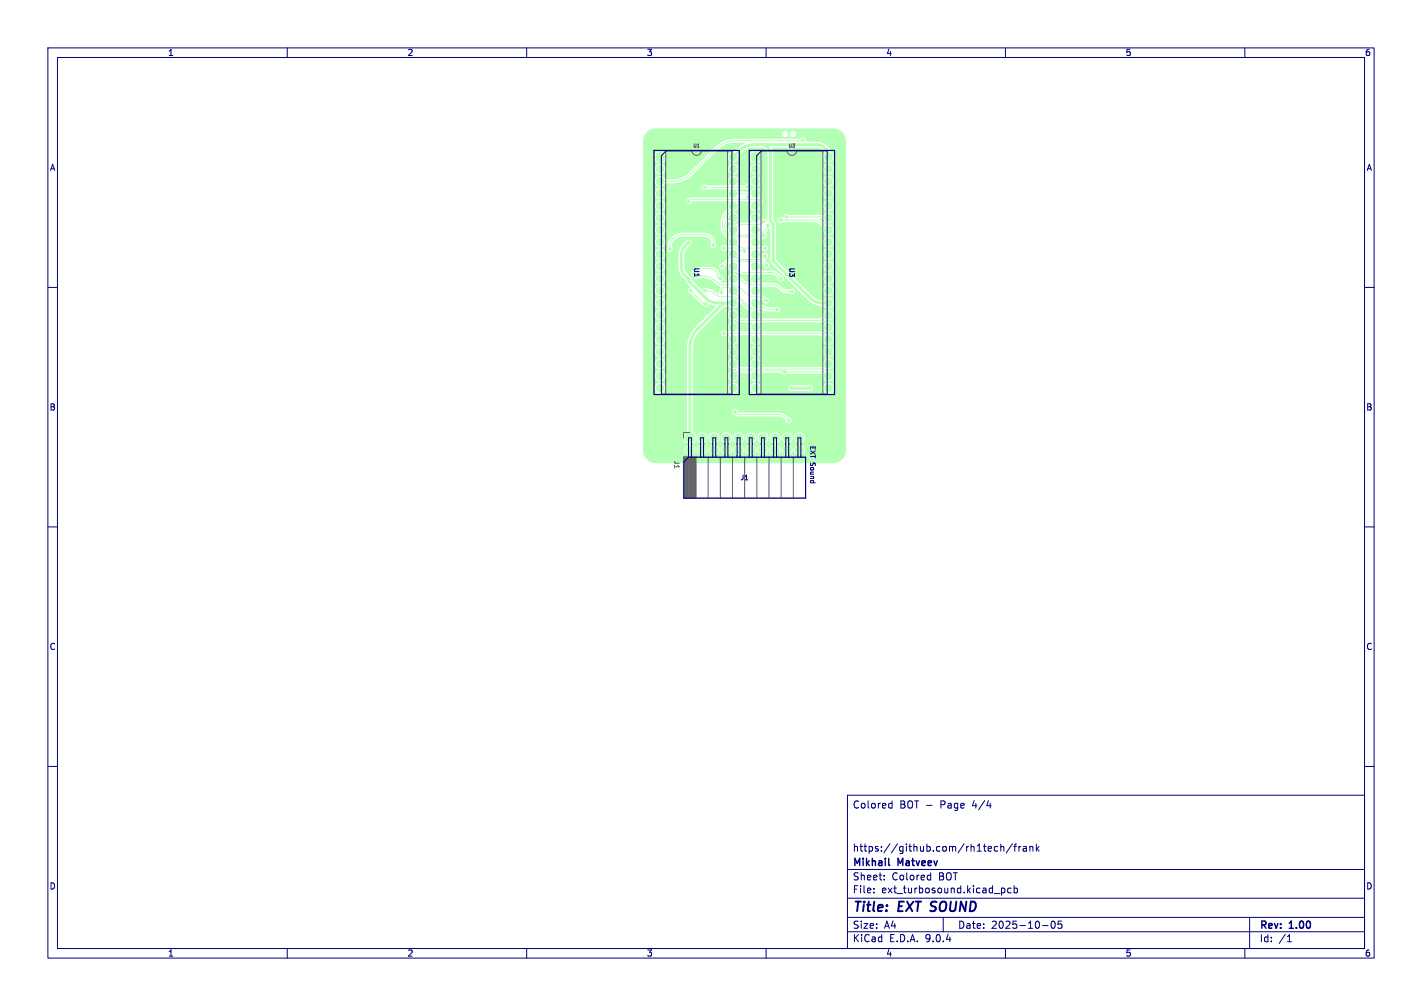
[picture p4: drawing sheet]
<svg xmlns="http://www.w3.org/2000/svg" width="297mm" height="210mm" viewBox="0 0 297 210" stroke-linecap="round" stroke-linejoin="round" font-family="sans-serif">
<g fill="#b3ffb3" stroke="#b3ffb3" stroke-width=".21">
<path d="M137.2 32h1.4v1.5h-1.4z"/>
<path d="M157.1 32h1.4v1.5h-1.4z"/>
<path d="M143.3 90.6h1.7v1.7h-1.7z"/>
<circle cx="137.9" cy="35.3" r=".8"/>
<circle cx="137.9" cy="37.8" r=".8"/>
<circle cx="137.9" cy="40.4" r=".8"/>
<circle cx="137.9" cy="42.9" r=".8"/>
<circle cx="137.9" cy="45.5" r=".8"/>
<circle cx="137.9" cy="48" r=".8"/>
<circle cx="137.9" cy="50.5" r=".8"/>
<circle cx="137.9" cy="53.1" r=".8"/>
<circle cx="137.9" cy="55.6" r=".8"/>
<circle cx="137.9" cy="58.2" r=".8"/>
<circle cx="137.9" cy="60.7" r=".8"/>
<circle cx="137.9" cy="63.2" r=".8"/>
<circle cx="137.9" cy="65.8" r=".8"/>
<circle cx="137.9" cy="68.3" r=".8"/>
<circle cx="137.9" cy="70.9" r=".8"/>
<circle cx="137.9" cy="73.4" r=".8"/>
<circle cx="137.9" cy="75.9" r=".8"/>
<circle cx="137.9" cy="78.5" r=".8"/>
<circle cx="137.9" cy="81" r=".8"/>
<circle cx="153.1" cy="81" r=".8"/>
<circle cx="153.1" cy="78.5" r=".8"/>
<circle cx="153.1" cy="75.9" r=".8"/>
<circle cx="153.1" cy="73.4" r=".8"/>
<circle cx="153.1" cy="70.9" r=".8"/>
<circle cx="153.1" cy="68.3" r=".8"/>
<circle cx="153.1" cy="65.8" r=".8"/>
<circle cx="153.1" cy="63.2" r=".8"/>
<circle cx="153.1" cy="60.7" r=".8"/>
<circle cx="153.1" cy="58.2" r=".8"/>
<circle cx="153.1" cy="55.6" r=".8"/>
<circle cx="153.1" cy="53.1" r=".8"/>
<circle cx="153.1" cy="50.5" r=".8"/>
<circle cx="153.1" cy="48" r=".8"/>
<circle cx="153.1" cy="45.5" r=".8"/>
<circle cx="153.1" cy="42.9" r=".8"/>
<circle cx="153.1" cy="40.4" r=".8"/>
<circle cx="153.1" cy="37.8" r=".8"/>
<circle cx="153.1" cy="35.3" r=".8"/>
<circle cx="153.1" cy="32.8" r=".8"/>
<circle cx="157.8" cy="35.3" r=".8"/>
<circle cx="157.8" cy="37.8" r=".8"/>
<circle cx="157.8" cy="40.4" r=".8"/>
<circle cx="157.8" cy="42.9" r=".8"/>
<circle cx="157.8" cy="45.5" r=".8"/>
<circle cx="157.8" cy="48" r=".8"/>
<circle cx="157.8" cy="50.5" r=".8"/>
<circle cx="157.8" cy="53.1" r=".8"/>
<circle cx="157.8" cy="55.6" r=".8"/>
<circle cx="157.8" cy="58.2" r=".8"/>
<circle cx="157.8" cy="60.7" r=".8"/>
<circle cx="157.8" cy="63.2" r=".8"/>
<circle cx="157.8" cy="65.8" r=".8"/>
<circle cx="157.8" cy="68.3" r=".8"/>
<circle cx="157.8" cy="70.9" r=".8"/>
<circle cx="157.8" cy="73.4" r=".8"/>
<circle cx="157.8" cy="75.9" r=".8"/>
<circle cx="157.8" cy="78.5" r=".8"/>
<circle cx="157.8" cy="81" r=".8"/>
<circle cx="173" cy="81" r=".8"/>
<circle cx="173" cy="78.5" r=".8"/>
<circle cx="173" cy="75.9" r=".8"/>
<circle cx="173" cy="73.4" r=".8"/>
<circle cx="173" cy="70.9" r=".8"/>
<circle cx="173" cy="68.3" r=".8"/>
<circle cx="173" cy="65.8" r=".8"/>
<circle cx="173" cy="63.2" r=".8"/>
<circle cx="173" cy="60.7" r=".8"/>
<circle cx="173" cy="58.2" r=".8"/>
<circle cx="173" cy="55.6" r=".8"/>
<circle cx="173" cy="53.1" r=".8"/>
<circle cx="173" cy="50.5" r=".8"/>
<circle cx="173" cy="48" r=".8"/>
<circle cx="173" cy="45.5" r=".8"/>
<circle cx="173" cy="42.9" r=".8"/>
<circle cx="173" cy="40.4" r=".8"/>
<circle cx="173" cy="37.8" r=".8"/>
<circle cx="173" cy="35.3" r=".8"/>
<circle cx="173" cy="32.8" r=".8"/>
<circle cx="144.1" cy="93.9" r=".85"/>
<circle cx="146.6" cy="91.4" r=".85"/>
<circle cx="146.6" cy="93.9" r=".85"/>
<circle cx="149.2" cy="91.4" r=".85"/>
<circle cx="149.2" cy="93.9" r=".85"/>
<circle cx="151.7" cy="91.4" r=".85"/>
<circle cx="151.7" cy="93.9" r=".85"/>
<circle cx="154.3" cy="91.4" r=".85"/>
<circle cx="154.3" cy="93.9" r=".85"/>
<circle cx="156.8" cy="91.4" r=".85"/>
<circle cx="156.8" cy="93.9" r=".85"/>
<circle cx="159.3" cy="91.4" r=".85"/>
<circle cx="159.3" cy="93.9" r=".85"/>
<circle cx="161.9" cy="91.4" r=".85"/>
<circle cx="161.9" cy="93.9" r=".85"/>
<circle cx="164.4" cy="91.4" r=".85"/>
<circle cx="164.4" cy="93.9" r=".85"/>
<circle cx="167" cy="91.4" r=".85"/>
<circle cx="167" cy="93.9" r=".85"/>
<circle cx="162.8" cy="28.6" r=".3"/>
<circle cx="172.1" cy="83.8" r=".3"/>
<circle cx="163.8" cy="50.6" r=".3"/>
<circle cx="166.3" cy="32" r=".3"/>
<circle cx="143.9" cy="54.4" r=".3"/>
<circle cx="136.5" cy="85.7" r=".3"/>
<circle cx="166.7" cy="43.9" r=".3"/>
<circle cx="168.8" cy="55.7" r=".3"/>
<circle cx="141" cy="85.7" r=".3"/>
<circle cx="146.9" cy="84.6" r=".3"/>
<circle cx="144.5" cy="63.3" r=".3"/>
<circle cx="161.4" cy="81.1" r=".3"/>
<circle cx="148.8" cy="59.5" r=".3"/>
<circle cx="163.7" cy="85.1" r=".3"/>
<circle cx="146.1" cy="32" r=".3"/>
<circle cx="152.3" cy="30.5" r=".3"/>
<circle cx="148" cy="42.8" r=".3"/>
<circle cx="172.2" cy="29.2" r=".3"/>
<circle cx="164.7" cy="87.8" r=".3"/>
<circle cx="153.5" cy="86" r=".3"/>
<circle cx="143.8" cy="50.6" r=".3"/>
<circle cx="169.2" cy="81" r=".3"/>
<circle cx="161.5" cy="54.5" r=".3"/>
<circle cx="161.5" cy="46.8" r=".3"/>
<circle cx="143.8" cy="58.3" r=".3"/>
<circle cx="165.3" cy="81" r=".3"/>
<circle cx="150.8" cy="55.6" r=".3"/>
<circle cx="160.1" cy="55.4" r=".3"/>
<circle cx="150.5" cy="58.1" r=".3"/>
<circle cx="155.5" cy="52.4" r=".3"/>
<circle cx="151.2" cy="51.8" r=".3"/>
<circle cx="143.8" cy="42" r=".3"/>
<circle cx="158.7" cy="42" r=".3"/>
<circle cx="147.2" cy="60.7" r=".3"/>
<circle cx="159" cy="64.7" r=".3"/>
<circle cx="149" cy="51.2" r=".3"/>
<circle cx="139.9" cy="52" r=".3"/>
<circle cx="151.2" cy="69.6" r=".3"/>
<circle cx="167.7" cy="29.3" r=".3"/>
<circle cx="147.1" cy="39.1" r=".3"/>
<circle cx="156.2" cy="38.9" r=".3"/>
<circle cx="150.7" cy="61" r=".3"/>
<circle cx="162.3" cy="64.6" r=".3"/>
<circle cx="147.4" cy="63.5" r=".3"/>
<circle cx="144.2" cy="60.6" r=".3"/>
<circle cx="163.9" cy="77.6" r=".3"/>
<circle cx="159.8" cy="53.4" r=".3"/>
<circle cx="165.4" cy="60.8" r=".3"/>
<circle cx="159.8" cy="51.9" r=".3"/>
<circle cx="159.5" cy="46.3" r=".3"/>
<circle cx="163" cy="46" r=".3"/>
<circle cx="156.2" cy="41" r=".3"/>
<circle cx="160.4" cy="47.1" r=".3"/>
<circle cx="164.2" cy="45.3" r=".3"/>
<circle cx="159.6" cy="49.1" r=".3"/>
<circle cx="163.1" cy="58.2" r=".3"/>
<circle cx="145.5" cy="57.6" r=".3"/>
<circle cx="160" cy="62.7" r=".3"/>
</g>
<g fill="none" stroke="#b3ffb3" stroke-width=".21">
<path d="M147.1 39.1h.1M156.2 38.9l-.3 .2h-8.8M167.7 29.3l-.2 .1h-14a5.4 5.4 0 0 0-3.9 1.6l-5.2 5.2a5.4 5.4 0 0 1-3.9 1.6h-2.6M145.4 56.6l.9-.5h2.1a1.52 1.52 0 0 1 1.5 1.7l.2 .3h.4M145.5 57.6h1.6a4.1 4.1 0 0 1 2.8 1.4 4.4 4.4 0 0 0 2.6 .5 5.4 5.4 0 0 1 3.4 1.9 3.9 3.9 0 0 0 2.8 .6l.6 .1 .7 .6M149 51.2v-.5a1.88 1.88 0 0 0-1.9-1.7h-4.6a2.54 2.54 0 0 0-2.6 2.3v.7M151.2 51.8h2.3l1 .6h1M152.4 45.5l-.7 .7a1.73 1.73 0 0 0-.2 1.9 1.73 1.73 0 0 0 1.6 1l5.3-.1 1.1-.7 .7-.6 .2-.6M153.1 53.1l.9 .8 .8 .3h4.5l.4-.3 .1-.5M153.1 58.2l1.3 .1 1.2 .8 .8 .3 5.3 .1 .7 .3 1.4 .9 1.6 .1M153.1 50.5l.9 .9 .9 .4 4.9 .1M153.1 40.4h2.5l.5 .4 .1 .2"/>
<path d="M153.1 42.9l-1.1 1.2a3.8 3.8 0 0 0-.5 4.7l.6 .4 .9 .2h6.1l.5-.3M153.1 55.6l.9 .9 .7 .3 6.7 .1 .6 .2 .7 .7M158.1 54.5h.1M158.7 42l-.4-.3-1.9-.1h-11.9l-.7 .4M159.5 46.3l-.8 .5-4.1 .1-.6 .3-.9 .8M160.1 55.4l-.7-.6-.5-.3h-4.9l-1.1-.1-1 .2-1.1 1M162.5 57.6h.1M162.7 57.8h.1M162.7 57.8l.4 .4M163 46h6.5a3.5 3.5 0 0 1 2.5 1l1 1M164.2 45.3h8.6M144.2 60.6l2.7 2.8 .5 .1"/>
<path d="M147.2 60.7l1.3 .1 1.2 .9 .7 .2 3.2 .2 .7 .3 1.7 1.7 .5 .4 .9 .2h1.6M151.2 69.6h19.8l1.1 .4 .9 .9M152.7 60.3l-.6-.3h-1.1l-.3 .3v.7M153.1 75.9l1 .9 .9 .2h16.3l.8-.2 .9-.9M153.1 65.8l.8 .7 1 .4h16.2l1-.3 .9-.8M153.5 61.1l2.7 2.7 .7 .4 1.2 .1 .6-.3h.5l1.1 .6h2M158.7 64.7h.1M172.6 78l-.5-.3-.6-.1-16.6-.2-.9 .3-.9 .8M153.5 86h.1M153.5 86l.4 .4 .4 .1 8.7 .1 .9 .3 .8 .9"/>
</g>
<path d="M153.1 32.8l1.3-1.3a4.4 4.4 0 0 1 3.1-1.3h13.1a2.52 2.52 0 0 1 2.4 2v.6M159 30.2a1.88 1.88 0 0 1 1.9 1.9v13.8l.1 .4 .5 .5v7.7l7.8 7.8a3.4 3.4 0 0 0 2.3 .9h1.4M143.8 50.6l-.7 .8a2.61 2.61 0 0 0-.8 1.8v2.7l.3 1.1 1.2 1.3 .1 .4 3.6 3.6a3.3 3.3 0 0 0 2.3 .9h3.3M152.1 63.2l-.8 .2-.7 .4-4.9 4.9a5.4 5.4 0 0 0-1.6 3.9v18.8M165.3 81h.1M165.3 81h3.9" fill="none" stroke="#b3ffb3" stroke-width=".6"/>
<g fill="#b3ffb3">
<path d="M164.5 92.6a1.36 1.36 0 0 0 1.2-1.2l.1 .1a1.33 1.33 0 0 0 1.2 1.1l-.7 .4 .4 .5-.2 .2-.5-.5-.3 .7-.4-.7-.4 .5-.2-.2 .4-.5-.6-.2z"/>
<path d="M161.9 92.6a1.36 1.36 0 0 0 1.2-1.2l.2 .1a1.33 1.33 0 0 0 1.1 1.1l-.7 .4 .5 .5-.2 .2-.5-.5-.4 .7-.3-.7-.5 .5-.2-.2 .5-.5-.7-.2z"/>
<path d="M159.4 92.6a1.36 1.36 0 0 0 1.2-1.2l.1 .1a1.33 1.33 0 0 0 1.2 1.1l-.7 .4 .5 .5-.3 .2-.4-.5-.4 .7-.3-.7-.5 .5-.2-.2 .4-.5-.6-.2z"/>
<path d="M156.8 92.6a1.36 1.36 0 0 0 1.2-1.2l.2 .1a1.33 1.33 0 0 0 1.1 1.1l-.7 .4 .5 .5-.2 .2-.5-.5-.4 .7-.3-.7-.5 .5-.2-.2 .5-.5-.7-.2z"/>
<path d="M154.3 92.6a1.36 1.36 0 0 0 1.2-1.2l.2 .1a1.33 1.33 0 0 0 1.1 1.1l-.7 .4 .5 .5-.2 .2-.5-.5-.4 .7-.3-.7-.5 .5-.2-.2 .5-.5-.7-.2z"/>
<path d="M151.8 92.6a1.36 1.36 0 0 0 1.2-1.2l.1 .1a1.33 1.33 0 0 0 1.2 1.1l-.7 .4 .4 .5-.2 .2-.5-.5-.3 .7-.4-.7-.4 .5-.2-.2 .4-.5-.6-.2z"/>
<path d="M149.2 92.6a1.36 1.36 0 0 0 1.2-1.2l.2 .1a1.33 1.33 0 0 0 1.1 1.1l-.7 .4 .5 .5-.2 .2-.5-.5-.4 .7-.3-.7-.5 .5-.2-.2 .5-.5-.7-.2z"/>
<path d="M146.7 92.6a1.36 1.36 0 0 0 1.2-1.2l.1 .1a1.33 1.33 0 0 0 1.2 1.1l-.7 .4 .5 .5-.3 .2-.4-.5-.4 .7-.3-.7-.5 .5-.2-.2 .4-.5-.6-.2z"/>
<path d="M145.3 91.5h.2a1.38 1.38 0 0 0 1.1 1.1l-.7 .4 .5 .5-.2 .2-.5-.5-.3 .7-.4-.7-.5 .5-.2-.2 .5-.5-.6-.2-.1-.2 1.1-.2z"/>
<path d="M135.1 27.6a2.7 2.7 0 0 1 1.9-.8h37a2.7 2.7 0 0 1 2.3 1.3h-10v-.2a.65 .65 0 0 0-.7-.6 .65 .65 0 0 0-.6 .8h-.4v-.2a.65 .65 0 0 0-1-.5 .65 .65 0 0 0 0 1.2 .65 .65 0 0 0 1-.5h.4a.65 .65 0 0 0 .7 .6 .65 .65 0 0 0 .6-.6h10l.4 1.1v3.5h-2.6l-.1-.5-.4-.4a3.2 3.2 0 0 0-3.1-2.2l-2.2-.1a.65 .65 0 0 0-.4-.8 .65 .65 0 0 0-.8 .3h-13.9a5.8 5.8 0 0 0-3.9 1.7l-1.4 1.5h-8.9l-.3-.5h-.7v.7h-.3v-.7h-.6l-.3 .4v.5h.7v.3h-.7v.5l.1 .3 .4 .2h.4v-.8h.3v.8l.8-.2 .2-.8h-.7v-.3h.7v-.4h8.9l-3.1 3h-5.8v-.2a1.1 1.1 0 0 0-1.8-.5 1.1 1.1 0 0 0 .3 1.8 1.1 1.1 0 0 0 1.5-1.1h5.8l-.7 .8a5 5 0 0 1-3.6 1.4h-1.6a1.11 1.11 0 0 0-1.7-.5 1.11 1.11 0 0 0 0 1.8 1.11 1.11 0 0 0 1.7-.4l1.7-.1a5.8 5.8 0 0 0 4-1.6l5.3-5.3a5 5 0 0 1 3.6-1.5h1.9l.2 .1-1.2 .8-1 .9a1.13 1.13 0 0 0-1.4 1.1 1.13 1.13 0 0 0 1.2 1.2 1.13 1.13 0 0 0 1-1.4l.6-.6a3.8 3.8 0 0 1 2.7-1.1h1.5a1.28 1.28 0 0 1 1.3 1.4h-1.4l-.3-.5h-.7v.7h-.3v-.7h-.5l-.4 .2v.7h.7v.3h-.7v.7l.5 .3h.4v-.8h.3v.8l.8-.2 .2-.8h-.7v-.3h.7v-.4h1.4v3h-1.4a1.1 1.1 0 0 0-1.1-1 1.1 1.1 0 0 0-1.1 1h-2.5v-.2a1.1 1.1 0 0 0-1.8-.5 1.1 1.1 0 0 0 .3 1.8 1.1 1.1 0 0 0 1.5-1.1h2.5v.2a1.1 1.1 0 0 0 1.2 1 1.1 1.1 0 0 0 1-1.2h1.4v10.8l-.2 .1a.68 .68 0 0 0-1.1-.2l-.1-.1a1.14 1.14 0 0 0-1.5-1.4 1.14 1.14 0 0 0-.4 2l-2.1 .1-.8 .2a1.2 1.2 0 0 1-1.2 .2 1.49 1.49 0 0 0-1 1 1.04 1.04 0 0 1 .1-1.4l.2-.3a1.13 1.13 0 0 0 1.8 .1 1.13 1.13 0 0 0-.3-1.8 1.13 1.13 0 0 0-1.7 .7l-.3 .4h-.1l.3-.8 .7-.8a1.15 1.15 0 0 0 1.4-.4 1.15 1.15 0 0 0 0-1.4l.1-.2h2.2l.6 .2a1.14 1.14 0 0 0 .7 1.8 1.14 1.14 0 0 0 1.3-1.4 .67 .67 0 0 0 .4-.8 .67 .67 0 0 0-.8-.5v-.1a1.14 1.14 0 0 0-.4-1.9 1.14 1.14 0 0 0-1.5 1.2l-.9-.5h-1.5l-.2-.3 .1-.2h1.8a.71 .71 0 0 0 .7-.2 .71 .71 0 0 0 .2-.7l.1-.1a1.11 1.11 0 0 0 1.9 0 1.11 1.11 0 0 0-.9-1.7 1.11 1.11 0 0 0-1.1 1.5v.2h-.2a.69 .69 0 0 0-1 .2h-1.5l-.1-.1a1.13 1.13 0 0 0-.2-1.6 1.13 1.13 0 0 0-1.5 .1 1.13 1.13 0 0 0 0 1.5l-4.7 .1a.62 .62 0 0 0-.9 0 .62 .62 0 0 0 0 .9 .62 .62 0 0 0 .9-.1h4.5l.2 .1-.3 .7h-13a1.1 1.1 0 0 0-1.7-.9 1.1 1.1 0 0 0 0 1.9 1.1 1.1 0 0 0 1.7-.8v-.2h13l.2 .8-.1 .1h-7.7l-.4 .1a.68 .68 0 0 0-.7 .5 .68 .68 0 0 0 .4 .8 .68 .68 0 0 0 .7-.6h7.8l.1 .1-.3 .7h-13v-.1a1.1 1.1 0 0 0-1.8-.6 1.1 1.1 0 0 0 .3 1.8 1.1 1.1 0 0 0 1.5-1.1h13l.1 .6-1 1.1-.4 .9h-11.7a1.1 1.1 0 0 0-1.7-.9 1.1 1.1 0 0 0 0 1.9 1.1 1.1 0 0 0 1.7-.9v-.1h11.7l-.2 1.1 .1 1.4h-11.6a1.1 1.1 0 0 0-1.7-.8 1.1 1.1 0 0 0 0 1.8 1.1 1.1 0 0 0 1.7-.8v-.2h11.6a2.94 2.94 0 0 0 1.7 1.9l-.1 .2a1.09 1.09 0 0 0 0 1.2h-2.6l-.2-.4a2.3 2.3 0 0 0-2.3-2.2h-4.8a3.1 3.1 0 0 0-2.6 1.9h-.7v-.2a1.1 1.1 0 0 0-1.8-.6 1.1 1.1 0 0 0 .3 1.9 1.1 1.1 0 0 0 1.5-1.1h.7l-.2 1a.62 .62 0 0 0 0 .9 .62 .62 0 0 0 .9 0 .62 .62 0 0 0-.1-.9l.1-.8 .5-.7a2.16 2.16 0 0 1 1.6-.6h5l.8 .6 .3 .7a.61 .61 0 0 0 .2 1.1 .61 .61 0 0 0 .8-.6h2.7l-.2 .2h-.4a.62 .62 0 0 0-.9 0 .62 .62 0 0 0 0 .9 .62 .62 0 0 0 .9-.1l.6 .1a1.46 1.46 0 0 0 0 1.7l-.8 .4-.6 .6a.63 .63 0 0 0-.7 .6 .63 .63 0 0 0 .6 .6 .63 .63 0 0 0 .6-.7l.7-.4a1.22 1.22 0 0 0 .2 1.3 1.22 1.22 0 0 0 1.3 .3l1 .5 2.2 .1 .1 .2a1.62 1.62 0 0 0 0 1.5 2.03 2.03 0 0 1-1.8-.8l-.9-.4a1.17 1.17 0 0 0-1.7-.6 1.17 1.17 0 0 0-.2 1.8h-1.2l-.5-.1v-.1a.67 .67 0 0 0 .5-.8 .67 .67 0 0 0-.8-.6 1.99 1.99 0 0 0-2-1.7h-1.8a2.6 2.6 0 0 0-1.6 .8 .64 .64 0 0 0-.6 .7 .64 .64 0 0 0 .6 .6 .64 .64 0 0 0 1.1 .2h1.1a3.8 3.8 0 0 1 2.5 1.4l.9 .4-.4 1.5-.6-.3a2.14 2.14 0 0 0-1.8-.7l-.1-.1a.73 .73 0 0 0-1 .3l-2.1-2.1-.2-.5-1-1-.3-.8v-3.3l.3-.8 .9-.9a.61 .61 0 0 0 .1-.9 .61 .61 0 0 0-1 .1l-.7 .7a3.2 3.2 0 0 0-.9 2h-2.7v-.2a1.1 1.1 0 0 0-1.8-.6 1.1 1.1 0 0 0 .3 1.9 1.1 1.1 0 0 0 1.5-1.1h2.7v2.5h-2.7a1.1 1.1 0 0 0-1.7-.8 1.1 1.1 0 0 0 0 1.9 1.1 1.1 0 0 0 1.7-.9v-.2h2.7v.2a3.2 3.2 0 0 0 1.1 2.4l-3.8-.1a1.1 1.1 0 0 0-1.7-.8 1.1 1.1 0 0 0 0 1.9 1.1 1.1 0 0 0 1.7-.9v-.1h3.8l.4 .4 .3 .6 .7 .8-.5 .4-.1 .3h-4.6a1.1 1.1 0 0 0-1.7-.8 1.1 1.1 0 0 0 0 1.8 1.1 1.1 0 0 0 1.7-.8v-.2h4.6a.66 .66 0 0 0 .7 .7l1.8 1.9h-7.1a1.1 1.1 0 0 0-1.7-.9 1.1 1.1 0 0 0 0 1.9 1.1 1.1 0 0 0 1.7-.9v-.1h7.1l.8 .6a.71 .71 0 0 0 .7 .2 .71 .71 0 0 0 .5-.5l1.3 .3 .2 .2-1.7 1.7h-8.9a1.1 1.1 0 0 0-1.7-.9 1.1 1.1 0 0 0 0 1.9 1.1 1.1 0 0 0 1.7-.8v-.2h8.9l-2.6 2.5h-6.3a1.1 1.1 0 0 0-1.7-.8 1.1 1.1 0 0 0 0 1.9 1.1 1.1 0 0 0 1.7-.9v-.2h6.3l-1 1.3-.5 1.3h-4.8v-.2a1.1 1.1 0 0 0-1.8-.6 1.1 1.1 0 0 0 .3 1.9 1.1 1.1 0 0 0 1.5-1.1h4.8l-.3 1.1v1.4h-4.5v-.2a1.1 1.1 0 0 0-1.8-.5 1.1 1.1 0 0 0 .3 1.8 1.1 1.1 0 0 0 1.5-1.1h4.5v2.6h-4.5v-.2a1.1 1.1 0 0 0-1.8-.6 1.1 1.1 0 0 0 .3 1.9 1.1 1.1 0 0 0 1.5-1.1h4.5v2.5h-4.5v-.2a1.1 1.1 0 0 0-1.8-.6 1.1 1.1 0 0 0 .3 1.9 1.1 1.1 0 0 0 1.5-1.1h4.5v2.5h-4.5v-.1a1.1 1.1 0 0 0-1.8-.6 1.1 1.1 0 0 0 .3 1.8 1.1 1.1 0 0 0 1.5-1.1h4.5v9.2l-.5 .4v1.8l.2 .2 .8 .1 .1 .1-.7 .3 .5 .5-.2 .2-.5-.5-.1 .1a1.14 1.14 0 0 0 .1 1.3l.5-.4 .2 .2-.5 .5h.1a1.14 1.14 0 0 0 1.3 0l-.5-.5 .2-.2 .5 .4 .4-.7 .3 .7 .5-.4 .2 .2-.5 .5h.1a1.14 1.14 0 0 0 1.3 0l-.4-.5 .2-.2 .5 .4 .3-.7 .4 .7 .4-.4 .3 .2-.5 .5h.1a1.14 1.14 0 0 0 1.3 0l-.5-.5 .2-.2 .5 .4 .4-.7 .3 .7 .5-.4 .2 .2-.5 .5h.1a1.14 1.14 0 0 0 1.3 0l-.4-.5 .2-.2 .4 .4 .4-.7 .3 .7 .5-.4 .2 .2-.4 .5h.1a1.14 1.14 0 0 0 1.3 0l-.5-.5 .2-.2 .5 .4 .4-.7 .3 .7 .5-.4 .2 .2-.5 .5h.1a1.14 1.14 0 0 0 1.3 0l-.5-.5 .2-.2 .5 .4 .4-.7 .3 .7 .5-.4 .2 .2-.5 .5h.1a1.14 1.14 0 0 0 1.3 0l-.4-.5 .2-.2 .5 .4 .3-.7 .4 .7 .4-.4 .3 .2-.5 .5h.1a1.14 1.14 0 0 0 1.3 0l-.5-.5 .2-.2 .5 .4 .4-.7 .3 .7 .5-.4 .2 .2-.5 .5h.1a1.14 1.14 0 0 0 1.3 0l-.4-.5 .2-.2 .4 .4 .4-.7 .3 .7 .5-.4 .2 .2-.4 .5h.1a1.14 1.14 0 0 0 1.3 0l-.5-.5 .2-.2 .5 .4v-.1a1.14 1.14 0 0 0 0-1.3l-.5 .5-.2-.2 .5-.5-.7-.4a1.2 1.2 0 0 0 1.1-1.2 1.2 1.2 0 0 0-1.2-1.2 1.2 1.2 0 0 0-1.2 1.2h-.1a1.21 1.21 0 0 0-1.2-1.1 1.21 1.21 0 0 0-1.2 1.1h-.1a1.21 1.21 0 0 0-1.3-1.1 1.21 1.21 0 0 0-1.2 1.1h-.1a1.21 1.21 0 0 0-1.2-1.1 1.21 1.21 0 0 0-1.2 1.1h-.1a1.21 1.21 0 0 0-1.2-1.1 1.21 1.21 0 0 0-1.2 1.1h-.2a1.21 1.21 0 0 0-1.2-1.1 1.21 1.21 0 0 0-1.2 1.1h-.1a1.21 1.21 0 0 0-1.2-1.1 1.21 1.21 0 0 0-1.2 1.1h-.1a1.21 1.21 0 0 0-1.3-1.1 1.21 1.21 0 0 0-1.2 1.1h-.1a1.22 1.22 0 0 0-1.2-1.1 1.22 1.22 0 0 0-1.2 1.1l-.1-.2-.1-.8-.5-.3v-17.5a4.8 4.8 0 0 1 1.4-3.5l4.8-4.7a1.59 1.59 0 0 1 1.3-.5 1.17 1.17 0 0 0 1.3 .4 1.17 1.17 0 0 0 .8-1.2l1.5 1.5 1 .5-.1 .6 .1 .6-.1 .2h-1.7l-.8-.3a1.14 1.14 0 0 0-1-1.5 1.14 1.14 0 0 0-1.2 1.3 1.14 1.14 0 0 0 1.6 .8l1 .5h2.4v.2a1.24 1.24 0 0 0-.1 1.6l-2.8 .1-.1-.2a1.13 1.13 0 0 0-.2-1.5 1.13 1.13 0 0 0-1.5 0 1.13 1.13 0 0 0 0 1.6l-.6 .1a.62 .62 0 0 0-.9 0 .62 .62 0 0 0 0 .9 .62 .62 0 0 0 .9-.1l.6 .1a1.13 1.13 0 0 0 .1 1.6 1.13 1.13 0 0 0 1.6-.1 1.13 1.13 0 0 0 0-1.6h2.8l.1 .1a1.13 1.13 0 0 0 .2 1.6 1.13 1.13 0 0 0 1.5-.1 1.13 1.13 0 0 0 0-1.6h12.2l.7 .1 .5 .3a1.13 1.13 0 0 0 .9 1.5 1.13 1.13 0 0 0 1.2-1.3 1.13 1.13 0 0 0-1.6-.8l-.7-.4-.8-.2-12.3-.1a1.41 1.41 0 0 0-.2-1.7l12.8-.1 .7-.2a.99 .99 0 0 1 1.1-.2 1.11 1.11 0 0 0 1-1.3 1.11 1.11 0 0 0-1.4-.9 1.11 1.11 0 0 0-.7 1.5l-.9 .3-12.3-.1 .1-1 .5-.2 .2-.4 .8 .2h1.4a.62 .62 0 0 0 .9 0 .62 .62 0 0 0 0-.9 .62 .62 0 0 0-.9 .1l-1.5-.1a1.68 1.68 0 0 0-1.4-.5l-.3-1.2h.4l.3 .2a.65 .65 0 0 0 .7 .7 .65 .65 0 0 0 .6-.7 .65 .65 0 0 0-.7-.6l-.4-.3-.9-.2a1.48 1.48 0 0 0 0-1.6l2.7-.1a3.1 3.1 0 0 1 2 1.1l.8 .3h.8a.62 .62 0 0 0 .9 .1 .62 .62 0 0 0 0-.9 .62 .62 0 0 0-.9 0l-1.3-.2a4.1 4.1 0 0 0-2.3-1.2h-2.5l-.2-.1a1.3 1.3 0 0 0 0-1.5l2.9-.1 1 .8a.64 .64 0 0 0 .6 .7 .64 .64 0 0 0 .6-.7 .64 .64 0 0 0-.7-.6l-.8-.8-.6-.2h-2.9l.2-.8-.1-.7 .5 .2a.86 .86 0 0 0 1.2 .7 .7 .7 0 0 0 .1-.8 .7 .7 0 0 0-.6-.4l-.2-.3 .2-.2a.76 .76 0 0 0 .4-.8 .76 .76 0 0 0-.7-.6 .8 .8 0 0 0-.5 .9h-.5a1.38 1.38 0 0 0-.1-1.4l.7-.1a.62 .62 0 0 0 .9 .2 .62 .62 0 0 0 .1-.9 .62 .62 0 0 0-.9-.1h-.6l-.2-.1 .3-.7-.1-.7 .6-.1a.7 .7 0 0 0 .8-.4 .7 .7 0 0 0-.3-.9l.7-.8h.3v6.8l.1 .3 8 8a4.6 4.6 0 0 0 3.1 1.1 1.11 1.11 0 0 0 1.7 .1 1.11 1.11 0 0 0-.1-1.7 1.11 1.11 0 0 0-1.7 .3h-.4a2.75 2.75 0 0 1-1.9-.8l-7.6-7.6v-7.4l-.6-1v-13.9l-.3-1 .2-.1h9.4l.9 .4 .6 .6a1.12 1.12 0 0 0 .2 1.9 1.12 1.12 0 0 0 1.6-1h2.6v2.5h-2.6v-.2a1.1 1.1 0 0 0-1.8-.5 1.1 1.1 0 0 0 .3 1.8 1.1 1.1 0 0 0 1.5-1.1h2.6v2.6l-2.6-.1a1.11 1.11 0 0 0-1.7-.8 1.11 1.11 0 0 0 .1 1.9 1.11 1.11 0 0 0 1.6-.9v-.1h2.6v2.5h-2.6a1.1 1.1 0 0 0-1.7-.9 1.1 1.1 0 0 0 0 1.9 1.1 1.1 0 0 0 1.7-.8v-.2h2.6v2.5h-2.6a1.1 1.1 0 0 0-1.7-.8 1.1 1.1 0 0 0 0 1.9 1.1 1.1 0 0 0 1.7-.9v-.2h2.6v2.6h-2.6a1.14 1.14 0 0 0-.9-1 1.14 1.14 0 0 0-1.2 .5h-7.3a.68 .68 0 0 0-.8-.1 .68 .68 0 0 0-.3 .7l-.1 .1a.62 .62 0 0 0-.9-.1 .62 .62 0 0 0 0 .9 .62 .62 0 0 0 .9 0h6a2.92 2.92 0 0 1 2.5 1.2 1.1 1.1 0 0 0 .9 1.5 1.1 1.1 0 0 0 1.2-1.3 1.1 1.1 0 0 0-1.5-.8l-1.5-1.2 .1-.1h.6a1.15 1.15 0 0 0 1.3 .9 1.15 1.15 0 0 0 1-1.2h2.6v5.1h-2.6v-.2a1.1 1.1 0 0 0-1.8-.6 1.1 1.1 0 0 0 .3 1.9 1.1 1.1 0 0 0 1.5-1.1h2.6v2.5h-2.6v-.2a1.1 1.1 0 0 0-1.8-.6 1.1 1.1 0 0 0 .3 1.9 1.1 1.1 0 0 0 1.5-1.1h2.6v2.5h-2.6v-.1a1.1 1.1 0 0 0-1.8-.6 1.1 1.1 0 0 0 .3 1.8 1.1 1.1 0 0 0 1.5-1.1h2.6v2.6l-2.6-.1a1.1 1.1 0 0 0-1.7-.8 1.1 1.1 0 0 0 .1 1.9 1.1 1.1 0 0 0 1.6-.9v-.1h2.6v2.5h-2.6a1.1 1.1 0 0 0-1.7-.8 1.1 1.1 0 0 0 0 1.8 1.1 1.1 0 0 0 1.7-.8v-.2h2.6v7.6h-2.6a1.1 1.1 0 0 0-1.7-.8 1.1 1.1 0 0 0 0 1.9 1.1 1.1 0 0 0 1.7-.9v-.2h2.6v5.1h-2.6l-.2-.6-.5 .5-.2-.2 .5-.5h-.1a1.09 1.09 0 0 0-1.2 0l.5 .5-.2 .2-.6-.5-.2 .6h-13a1.1 1.1 0 0 0-1.1-1 1.1 1.1 0 0 0-1.1 1h-2.5l-.2-.6-.5 .5-.2-.2 .5-.5a1.09 1.09 0 0 0-1.3 0l.5 .5-.2 .2-.6-.5v.1a1.09 1.09 0 0 0 0 1.3l.6-.5 .2 .2-.5 .5a1.09 1.09 0 0 0 1.3 0l-.5-.5 .2-.2 .5 .5 .2-.8h2.5v.2a1.1 1.1 0 0 0 1.2 1 1.1 1.1 0 0 0 1-1.2h13l.2 .8 .6-.5 .2 .2-.5 .5a1.09 1.09 0 0 0 1.3 0l-.5-.5 .2-.2 .5 .5 .2-.8h2.6v2.6h-2.6v-.2a1.15 1.15 0 0 0-1.5-.8 1.15 1.15 0 0 0-.7 1.5l-.8 .2h-12.2l-.2-.1a1.13 1.13 0 0 0-1-1.7 1.13 1.13 0 0 0-.9 1.8h-2l-.6-.2a1.13 1.13 0 0 0-.9-1.6 1.13 1.13 0 0 0-1.3 1.4 1.13 1.13 0 0 0 1.6 .8l.3 .2-.3 .3a1.12 1.12 0 0 0-1.6 .8 1.12 1.12 0 0 0 1.3 1.3 1.12 1.12 0 0 0 .9-1.5l.6-.3 2 .1a1.14 1.14 0 0 0 1 1.7 1.14 1.14 0 0 0 1-1.7l4.5-.1a.67 .67 0 0 0 1.1 .2h7.1l.5 .2a1.11 1.11 0 0 0 1.1 1.4 1.11 1.11 0 0 0 .9-1.7 1.67 1.67 0 0 0-1.6-.5l-.2-.2 .4-.2a1.1 1.1 0 0 0 1.5-1.1h2.6v5h-2.6v-.1a1.1 1.1 0 0 0-1.2-.9 1.1 1.1 0 0 0-1 1.1h-2.1l-.2-.3-.4-.3h-3.8l-.5 .1-.2 .4h-5.8a1.1 1.1 0 0 0-1.1-1 1.1 1.1 0 0 0-1.1 1h-2.5v-.1a1.1 1.1 0 0 0-1.8-.6 1.1 1.1 0 0 0 .3 1.8 1.1 1.1 0 0 0 1.5-1.1h2.5v.2a1.1 1.1 0 0 0 1.2 1 1.1 1.1 0 0 0 1-1.2h5.8l.1 .5 .4 .2h4a.61 .61 0 0 0 .6-.6h2.1v.1a1.1 1.1 0 0 0 1.2 1 1.1 1.1 0 0 0 1-1.2h2.6v6.8h-11.4l-.2-.4-.4-.1a2.66 2.66 0 0 0-2.1-1.1h-8.2l-.3-.1a.62 .62 0 0 0-.6-.6 .62 .62 0 0 0-.6 .6 .62 .62 0 0 0 .6 .6l.8 .3 8.6 .1 .6 .2 .6 .6a.6 .6 0 0 0 .7 .6 .6 .6 0 0 0 .5-.7h11.4v6.3a2.7 2.7 0 0 1-2.7 2.7h-37a2.7 2.7 0 0 1-2.7-2.7v-64.5l.3-1.2z"/>
</g>
<g fill="none" stroke="#626262" stroke-width=".21">
<path d="M136.6 31.4h17.9v51h-17.9zM139 31.4h5.5a1 1 0 0 0 1 1 1 1 0 0 0 1-1h5.5v51h-13zM156.5 31.4h17.9v51h-17.9zM158.9 31.4h5.5a1 1 0 0 0 1 1 1 1 0 0 0 1-1h5.5v51h-13zM142.8 95.4h25.5v8.6h-25.5zM142.9 95.4v8.6M143 95.4v8.6M143.1 95.4v8.6M143.2 95.4v8.6M143.4 95.4v8.6M143.5 95.4v8.6M143.6 95.4v8.6"/>
<path d="M143.7 95.4v8.6M143.7 92.5v.4M143.7 95v.4M143.8 95.4v8.6M144 95.4v8.6M144.1 95.4v8.6M144.1 90.3h-1.3v1.1M144.2 95.4v8.6M144.3 95.4v8.6M144.4 95.4v8.6M144.5 92.5v.4M144.5 95v.4"/>
<path d="M144.5 95.4v8.6M144.7 95.4v8.6M144.8 95.4v8.6M144.9 95.4v8.6M145 95.4v8.6M145.1 95.4v8.6M145.3 95.4v8.6M145.4 95.4v8.6M146.3 92.5v.4M146.3 95v.4M147 92.5v.4M147 95v.4"/>
<path d="M147.9 95.4v8.6M148.8 92.5v.4M148.8 95v.4M149.5 92.5v.4M149.5 95v.4M150.5 95.4v8.6M151.4 92.5v.4M151.4 95v.4M152.1 92.5v.4M152.1 95v.4M153 95.4v8.6M153.9 92.5v.4"/>
<path d="M153.9 95v.4M154.6 92.5v.4M154.6 95v.4M155.5 95.4v8.6M156.4 92.5v.4M156.4 95v.4M157.2 92.5v.4M157.2 95v.4M158.1 95.4v8.6M159 92.5v.4M159 95v.4M159.7 92.5v.4"/>
<path d="M159.7 95v.4M160.6 95.4v8.6M161.5 92.5v.4M161.5 95v.4M162.2 92.5v.4M162.2 95v.4M163.2 95.4v8.6M164.1 92.5v.4M164.1 95v.4M164.8 92.5v.4M164.8 95v.4M165.7 95.4v8.6"/>
<path d="M166.6 92.5v.4M166.6 95v.4M167.3 92.5v.4M167.3 95v.4"/>
</g>
<g fill="none" stroke="#000080" stroke-width=".21">
<path d="M10 10h277v190h-277zM12 12h273v186h-273zM60 10v2M110 10v2M160 10v2M210 10v2M260 10v2M136.6 31.4h17.8v51h-17.8zM138.1 32.5l1-1h13.8v50.8h-14.8zM156.5 31.4h17.8v51h-17.8zM158 32.5l1-1h13.8v50.8h-14.8zM10 60h2"/>
<path d="M285 60h2M143.8 95.5h24.4v8.5h-25.4v-7.6zM143.8 95.5v-4.1h.6v4.1M146.3 95.5v-4.1h.6v4.1M148.9 95.5v-4.1h.6v4.1M151.4 95.5v-4.1h.6v4.1M154 95.5v-4.1h.6v4.1M156.5 95.5v-4.1h.6v4.1M159 95.5v-4.1h.6v4.1M161.6 95.5v-4.1h.6v4.1M164.1 95.5v-4.1h.6v4.1M166.7 95.5v-4.1h.6v4.1"/>
<path d="M10 110h2M285 110h2M10 160h2M177 166h108v32h-108zM185.9 167.7l.4 .1M186.3 167.2v1.5M186.3 168.6l-.4 .1M206.1 168.2h.9M208 176.7l.4 .1M208.4 177.6l-.4 .1M209 176.8l.2-.1 .4 .1 .1 .9M209 176.2v1.5"/>
<path d="M211.5 176.1l-1.3 2M211.7 176.7h.6M212.3 176.2l-.3 .2v1.3M212.8 176.7v1M213.2 176.7l-.4 .3M213.7 176.8h.6l.1 .9M214.4 177.1h-.5l-.2 .2 .2 .4 .5-.1M215.1 176.8l.2-.1 .4 .1v.9M215.1 176.7v1M216.5 176.2v1.5M216.6 177.1l.4 .6M217 176.7l-.5 .6"/>
<path d="M285 160h2M60 198v2M110 198v2M160 198v2M177 194.5h108M177 191.5h108M177 187.5h108M177 181.5h108M182.5 186.3v.1M182.5 185.5v.1M184.7 183.6v.1M184.7 182.8v.1"/>
<path d="M194 182.7l.4 .1M194.4 182.2v1.5M194.4 183.6l-.4 .1M197 191.5v3M209.2 185.4v1.5M209.2 185.5l.4-.1 .3 .3-.2 .6h-.5M210 198v2M211.2 185.5l-.5-.1-.2 .3 .1 .6h.6M211.8 185.5l.4-.1 .3 .3-.1 .6h-.6M211.8 184.9v1.5M217.7 193.2h1.2M219.7 192.4l.2-.1a.8 .8 0 0 1 .5 .7 .8 .8 0 0 1-.5 .8 1 1 0 0 1-.2-1.4z"/>
<path d="M221.7 192.3h-.7v.7l.2-.1h.5l.1 .3-.1 .5-.2 .1-.5-.1M260 198v2M261 191.5v6.5M268.9 196.6h.8M269 195.5l.3-.4v1.5"/>
</g>
<path d="M185.6 180.5l.2 .2" fill="none" stroke="#000080" stroke-width=".3"/>
<g font-size="2.8" fill="#000080">
<text x="178" y="190.9">Title:</text>
<text x="187.7" y="190.9">EXT SOUND</text>
</g>
<g font-size="2.1" fill="#000080">
<text x="178" y="169">Colored</text>
<text x="187.9" y="169">BOT -</text>
<text x="196.5" y="169">Page</text>
<text x="203.3" y="169">4/4</text>
<text x="178" y="178">https://github.com/rh1tech/frank</text>
<text x="178" y="184">Sheet:</text>
<text x="178" y="181.2">Mikhail</text>
<text x="186.2" y="184">Colored</text>
<text x="187.6" y="181.2">Matveev</text>
<text x="196.1" y="184">BOT</text>
<text x="178" y="186.7">File:</text>
<text x="184.1" y="186.7">ext_turbosound.kicad_pcb</text>
<text x="178" y="196.9">KiCad</text>
<text x="178" y="194.1">Size:</text>
<text x="184.7" y="194.1">A4</text>
<text x="185.7" y="196.9">E.D.A.</text>
<text x="193.3" y="196.9">9.0.4</text>
<text x="200" y="194.1">Date:</text>
<text x="207" y="194.1">2025-10-05</text>
<text x="263" y="194.3">Rev:</text>
<text x="263" y="196.9">Id:</text>
<text x="267.1" y="196.9">/1</text>
<text x="269.4" y="194.3">1.00</text>
</g>
<g font-size="1.8" fill="#000080">
<text x="35" y="11.9">1</text>
<text x="85" y="11.9">2</text>
<text x="135" y="11.9">3</text>
<text x="185" y="11.9">4</text>
<text x="235" y="11.9">5</text>
<text x="285" y="11.9">6</text>
<text x="10.3" y="35.9">A</text>
<text x="285.4" y="35.9">A</text>
<text x="10.3" y="85.9">B</text>
<text x="285.3" y="85.9">B</text>
<text x="10.3" y="135.9">C</text>
<text x="285.3" y="135.9">C</text>
<text x="10.3" y="185.9">D</text>
<text x="285.3" y="185.9">D</text>
<text x="35" y="199.9">1</text>
<text x="85" y="199.9">2</text>
<text x="135" y="199.9">3</text>
<text x="185" y="199.9">4</text>
<text x="235" y="199.9">5</text>
<text x="285" y="199.9">6</text>
</g>
<g font-size="1.4" fill="#000080">
<text x="144.8" y="55.8" transform="rotate(90 144.8 55.8)">U1</text>
<text x="164.7" y="55.8" transform="rotate(90 164.7 55.8)">U3</text>
<text x="169" y="92.9" transform="rotate(90 169 92.9)">EXT Sound</text>
<text x="154.6" y="100.4">J1</text>
</g>
<text font-size="1.4" fill="#626262" x="140.6" y="96.1" transform="rotate(90 140.6 96.1)">J1</text>
<g font-size="1" fill="#626262">
<text x="144.7" y="31">U1</text>
<text x="164.6" y="31">U3</text>
</g>
</svg>
